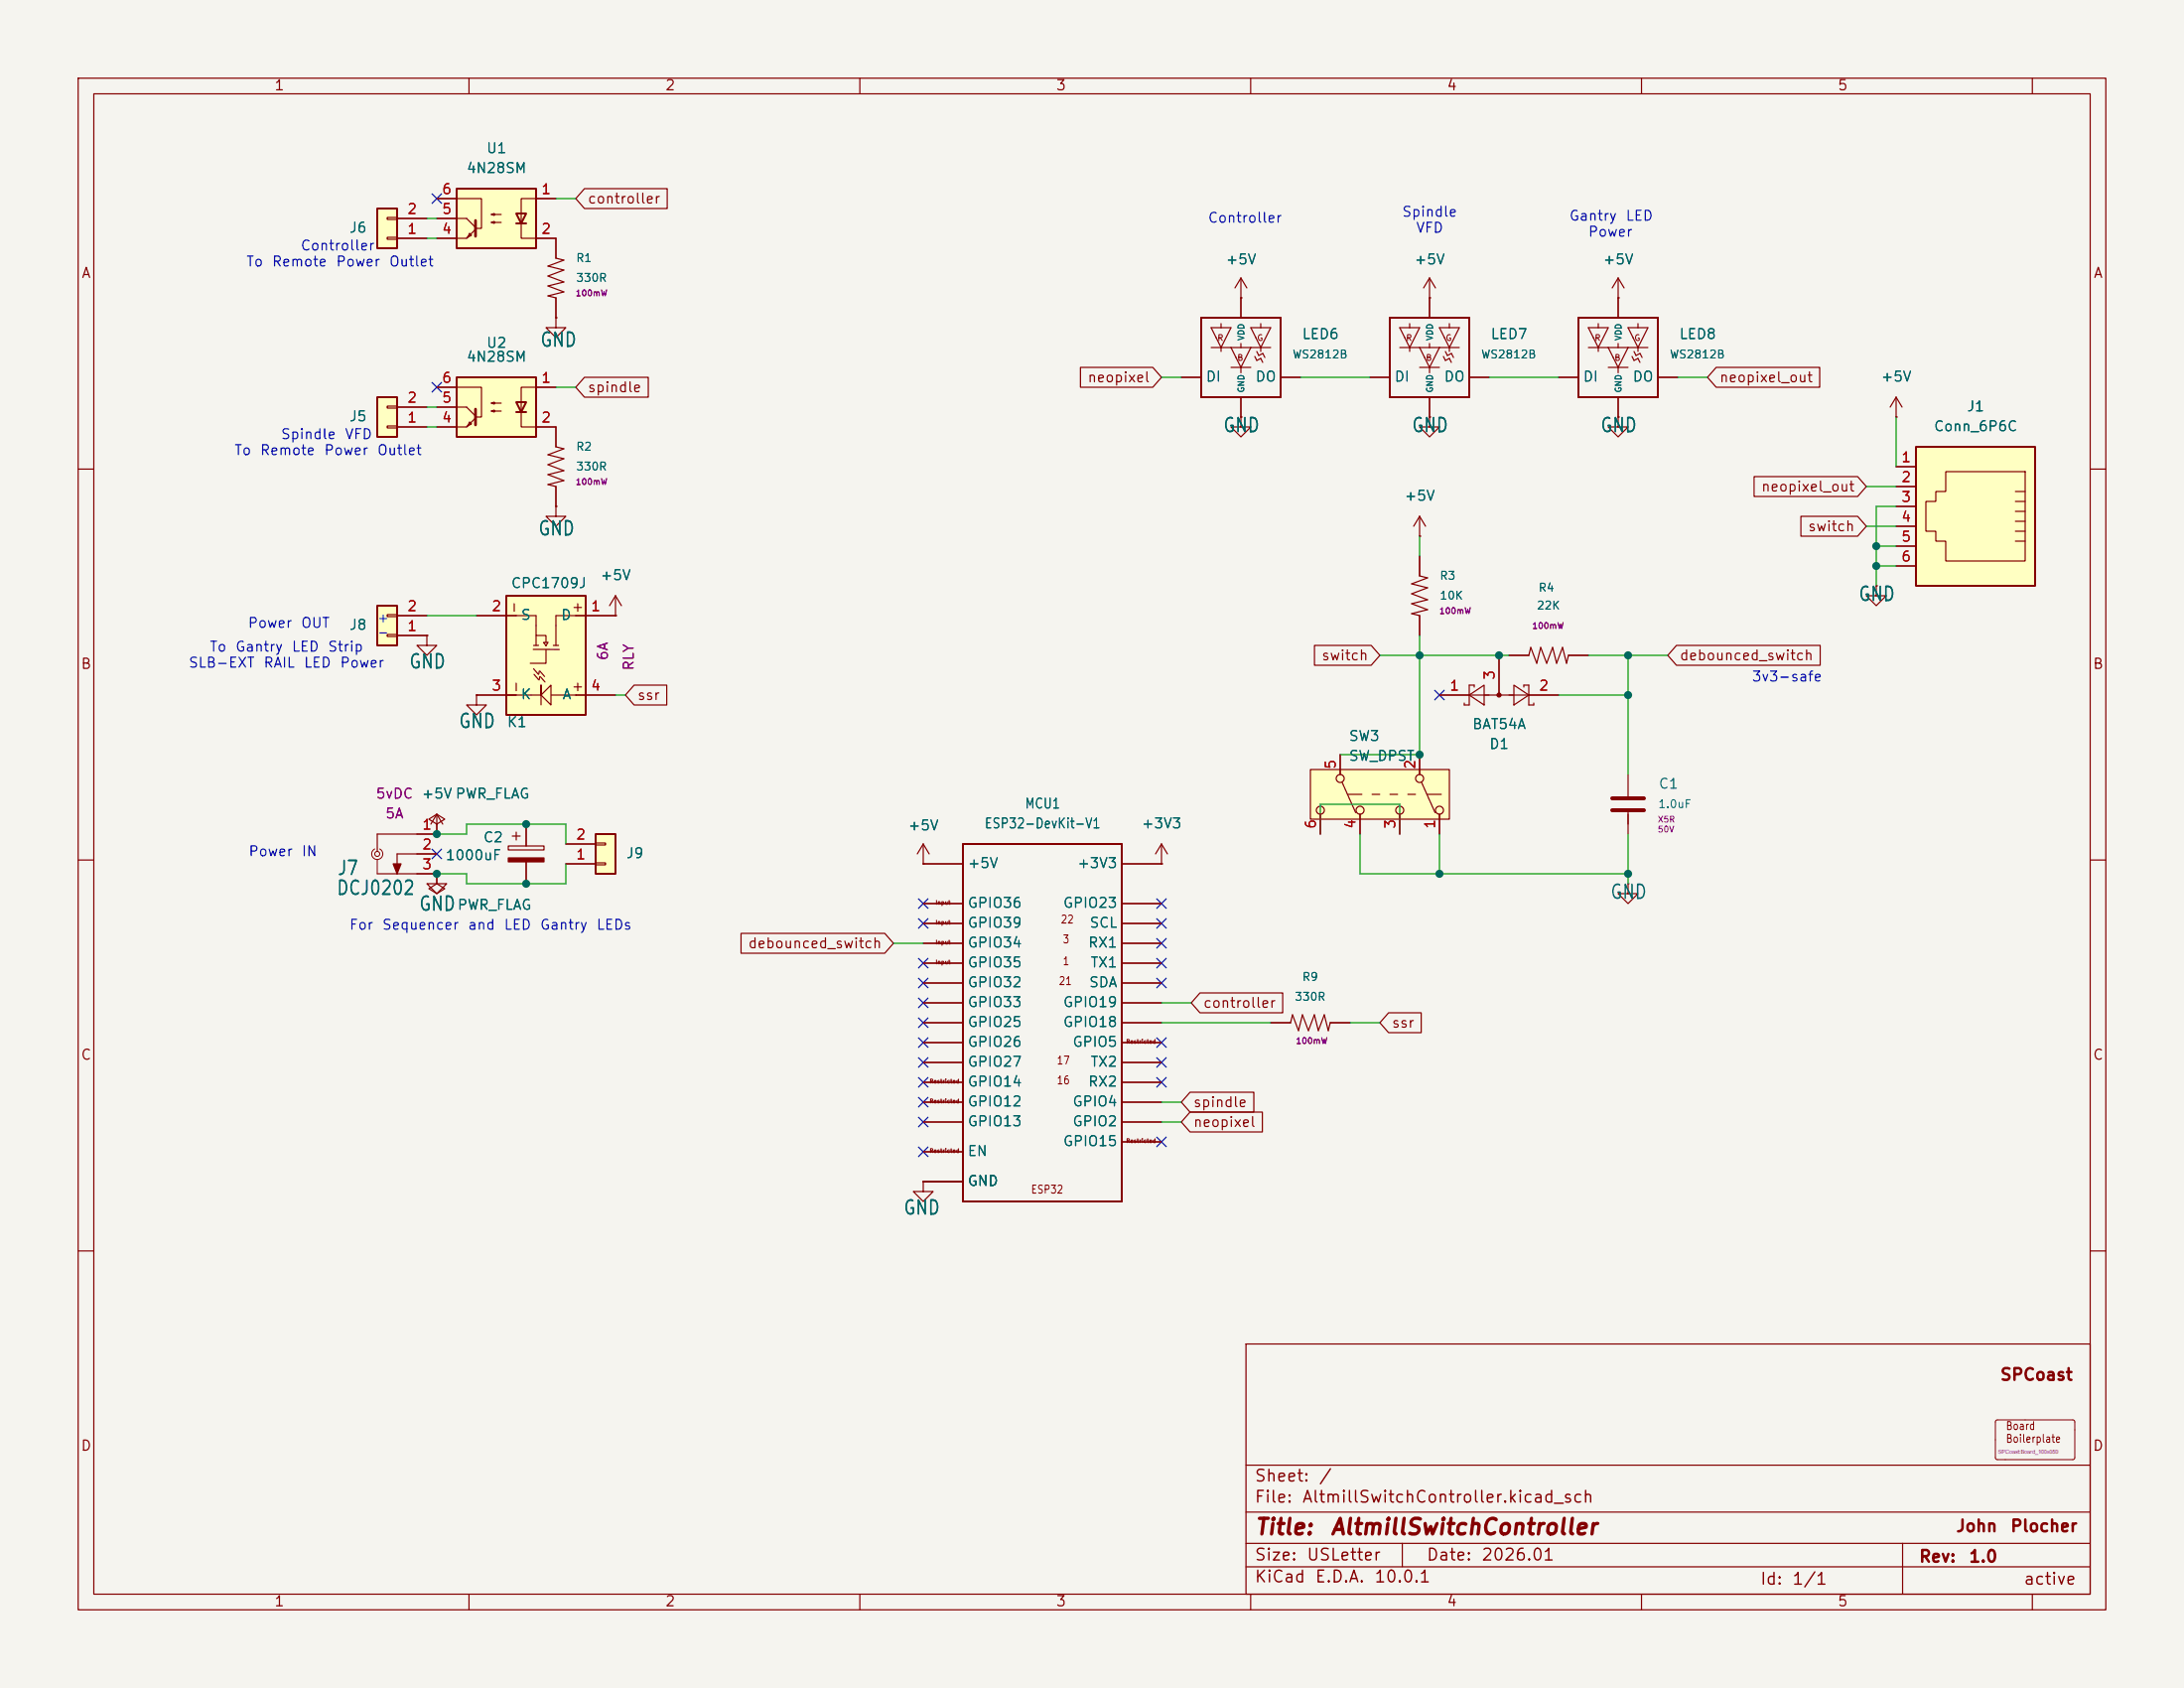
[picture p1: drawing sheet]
<svg xmlns="http://www.w3.org/2000/svg" width="279mm" height="216mm" viewBox="0 0 279 216" stroke-linecap="round" stroke-linejoin="round" font-family="sans-serif">
<path d="M0 0h279.4v215.9h-279.4z" fill="#f5f4ef" stroke="#f5f4ef" stroke-width=".13"/>
<g fill="none" stroke="#840000" stroke-width=".15">
<path d="M10 10h259.4v195.9h-259.4zM12 12h255.4v191.9h-255.4zM60 10v2M110 10v2M160 10v2M210 10v2M260 10v2M71.1 30.5v2.5l1 .3-2 .7 2 .5-2 .8 2 .8-2 .5 2 .7-2 .5 1 .3v2.5M71.1 54.6v2.6l1 .2-2 .8 2 .5-2 .7 2 .8-2 .5 2 .8-2 .5 1 .2v2.6M10 60h2M267.4 60h2M193 83.8h2.6l.2-1 .8 2 .5-2 .8 2 .7-2 .5 2 .8-2 .5 2 .3-1h2.5"/>
<path d="M208.3 99.1v3.1M10 110h2M48.3 111.8h7.6M55.9 106.7h-7.6v2.2M55.9 109.2h-5.1v2.6M208.3 103.9v2.8M267.4 110h2M162.6 130.8h2.5l.3-1 .7 2 .5-2 .8 2 .7-2 .6 2 .7-2 .5 2 .3-1h2.5M10 160h2M159.4 171.9h108v32h-108zM267.4 160h2M159.4 197.4h108"/>
<path d="M159.4 193.4h108M159.4 187.4h108M179.4 197.4v3M243.4 197.4v6.5M60 203.9v2M110 203.9v2M159.4 200.4h108M160 203.9v2M210 203.9v2M260 203.9v2"/>
</g>
<g fill="none" stroke="#840000" stroke-width=".13">
<path d="M47.9 108.6a.71 .71 0 0 0-.2 1.1 .71 .71 0 0 0 1.1 0 .71 .71 0 0 0-.2-1.1M48.3 110v1.8M255.3 181.7l.2-.1h9.8l.1 .2v4.7l-.2 .2h-9.8l-.1-.2v-4.6z"/>
<circle cx="48.3" cy="109.2" r=".32"/>
</g>
<path d="M50.3 110.5h1l-.5 1.3z" fill="#840000" stroke="#840000" stroke-width=".15"/>
<path d="M206.2 102.1h4.1M206.2 103.6h4.1" fill="none" stroke="#840000" stroke-width=".51"/>
<path d="M58.4 24.1h10.2v7.7h-10.2z" fill="#ffffc2"/>
<path d="M58.4 24.1h10.2v7.7h-10.2zM66 27.3h1.3l-.6 1.3zM66 28.6h1.3" fill="none" stroke="#840000" stroke-width=".25"/>
<path d="M55.9 25.4h5.7v3.8h-.6M55.9 27.9h3.8l1.1 1.2M60.1 29.8l.2 .3-.5 .3zM60.8 29.3l-1.1 1.2h-3.8M62.9 27.4l.3-.1v.3l-.3-.2h1.2M62.9 28.4l.3-.1v.3l-.3-.2h1.2M71.1 25.4h-4.4v5.1h4.4M65 108.2h4.6v.5h-4.6zM65.5 106.9h1M66 106.4v1M67.3 105.4v2.8M67.3 110.2v2.8" fill="none" stroke="#840000" stroke-width=".15"/>
<path d="M60.8 28.2v2" fill="none" stroke="#840000" stroke-width=".36"/>
<path d="M65 109.7h4.6v.5h-4.6z" fill="#840000" stroke="#840000" stroke-width=".15"/>
<path d="M48.3 26.7h2.5v5.1h-2.5z" fill="#ffffc2"/>
<path d="M48.3 26.7h2.5v5.1h-2.5zM153.7 40.6h10.1v10.2h-10.1z" fill="none" stroke="#840000" stroke-width=".25"/>
<g fill="none" stroke="#840000" stroke-width=".15">
<path d="M49.5 30.4h1.3v.2h-1.3zM49.5 27.8h1.3v.3h-1.3zM50.8 30.5h3.8M50.8 27.9h3.8M158.7 38.1h.1M158.7 35.6l-.7 1.2M158.7 35.6l.8 1.2M158.7 35.6v5M151.1 48.3h2.6M154.9 41.9h2.6l-1.3 2.6zM154.9 44.5h7.7M156.2 41.4v.5"/>
<path d="M156.2 44.5v.5M157.5 47h2.5M157.5 44.5l1.2 2.5M158.7 43.9v.6M158.7 47l.1 .7M158.7 50.8v2.5M160 41.9h2.6l-1.3 2.6zM160 44.5l-1.3 2.5M160.5 45.6l.3 .5 .5-.3 .2 .6M160.8 45l.2 .5 .5-.3M161.3 41.4v.5M161.3 44.5v.5"/>
<path d="M161.6 45.2l.2 .5M163.8 48.3h2.6M182.9 53.3v1.3h1.2l-1.2 1.3-1.3-1.3h1.3M182.9 53.3h.1"/>
</g>
<path d="M167.6 98.4h17.8v6.4h-17.8z" fill="#ffffc2"/>
<g fill="none" stroke="#840000" stroke-width=".15">
<path d="M182.9 38.1h.1M182.9 35.6l-.8 1.2M182.9 35.6l.7 1.2M182.9 35.6v5M158.7 53.3v1.3h1.3l-1.3 1.3-1.2-1.3h1.2M158.7 53.3h.1M175.3 48.3h2.5M179.1 41.9h2.5l-1.3 2.6zM179.1 44.5h7.6M180.3 41.4v.5M180.3 44.5v.5M181.6 47h2.5"/>
<path d="M181.6 44.5l1.3 2.5M182.9 43.9v.6M182.9 47v.7M182.9 50.8v2.5M184.1 41.9h2.6l-1.3 2.6zM184.1 44.5l-1.2 2.5M184.7 45.6l.2 .5 .5-.3 .3 .6M184.9 45l.3 .5 .5-.3M185.4 41.4v.5M185.4 44.5v.5M185.7 45.2l.2 .5M188 48.3h2.5"/>
<path d="M78.7 78.7h.1M78.7 76.2l.8 1.3M78.7 76.2l-.7 1.3M78.7 76.2v2.5M181.6 68.6h.1M181.6 66v2.6M181.6 66l-.8 1.3M181.6 66l.8 1.3M167.6 98.4h17.8v6.4h-17.8zM171.4 96.5v2.6M181.6 96.5v2.6M168.9 104.1v2.6"/>
<path d="M171.7 100.1l1.7 3.8M172.5 101.6h1.7M174 104.1v2.6M175.5 101.6h1M177.8 101.6h1M179.1 104.1v2.6M180.1 101.6h1M181.9 100.1l1.7 3.8M182.6 101.6h1.8M184.1 104.1v2.6"/>
<circle cx="171.5" cy="99.6" r=".51"/>
<circle cx="181.6" cy="99.6" r=".51"/>
<circle cx="168.9" cy="103.6" r=".51"/>
<circle cx="174" cy="103.6" r=".51"/>
<circle cx="179.1" cy="103.6" r=".51"/>
<circle cx="184.2" cy="103.6" r=".51"/>
</g>
<path d="M177.8 40.6h10.2v10.2h-10.2z" fill="none" stroke="#840000" stroke-width=".25"/>
<path d="M64.8 76.2h10.1v15.2h-10.1z" fill="#ffffc2"/>
<path d="M64.8 76.2h10.1v15.2h-10.1z" fill="none" stroke="#840000" stroke-width=".25"/>
<g fill="none" stroke="#840000" stroke-width=".15">
<path d="M61 78.7h7.6v2.6h1.2v.9M78.7 78.7h-7.6v3.9M61 88.9h8.2M68.2 83.1h3.3M68.3 85.5l.5 .7M68.3 86.3l.6 .6M68.6 81.3v1.3M68.9 82.5l-.6 .1M69 85.8l-.1 .5M69.1 86.5l-.1 .5M69.1 85.9l.6 .6M69.1 86.6l.6 .6"/>
<path d="M69.2 87.6v1.3l1.3-1.3v2.6l-1.3-1.3zM69.2 88.9v1.3M69.5 82.2h.6l-.3 .4zM69.8 83.1v1.7h-2M70.5 88.9h8.2M70.8 82.6h.7"/>
</g>
<path d="M48.3 77.5h2.5v5.1h-2.5z" fill="#ffffc2"/>
<path d="M48.3 77.5h2.5v5.1h-2.5z" fill="none" stroke="#840000" stroke-width=".25"/>
<path d="M49.5 78.6h1.3v.3h-1.3zM50.8 78.7h3.8M49.5 81.2h1.3v.2h-1.3zM50.8 81.3h3.8" fill="none" stroke="#840000" stroke-width=".15"/>
<path d="M48.3 50.8h2.5v5.1h-2.5z" fill="#ffffc2"/>
<path d="M48.3 50.8h2.5v5.1h-2.5z" fill="none" stroke="#840000" stroke-width=".25"/>
<g fill="none" stroke="#840000" stroke-width=".15">
<path d="M49.5 54.5h1.3v.2h-1.3zM49.5 51.9h1.3v.3h-1.3zM50.8 54.6h3.8M50.8 52.1h3.8M71.1 40.6v1.3h1.3l-1.3 1.3-1.3-1.3h1.3M71.1 40.6h.1M71.1 64.8v1.2h1.3l-1.3 1.3-1.3-1.3h1.3M71.1 64.8h.1M54.6 81.3v1.3h1.3l-1.3 1.2-1.3-1.2h1.3M54.6 81.3h.1M55.9 106.7h.1M55.9 104.1l-.8 1.3"/>
<path d="M55.9 104.1l.7 1.3M55.9 104.1v2.6"/>
</g>
<path d="M58.4 48.3h10.2v7.6h-10.2z" fill="#ffffc2"/>
<path d="M58.4 48.3h10.2v7.6h-10.2zM66 51.4h1.3l-.6 1.3zM66 52.7h1.3M201.9 40.6h10.2v10.2h-10.2z" fill="none" stroke="#840000" stroke-width=".25"/>
<g fill="none" stroke="#840000" stroke-width=".15">
<path d="M207 38.1h.1M207 35.6l-.8 1.2M207 35.6l.8 1.2M207 35.6v5M55.9 49.5h5.7v3.8h-.6M55.9 52.1h3.8l1.1 1.1M60.1 54l.2 .2-.5 .3zM60.8 53.5l-1.1 1.1h-3.8M62.9 51.6l.3-.2v.3l-.3-.1h1.2M62.9 52.6l.3-.1v.2l-.3-.1h1.2M71.1 49.5h-4.4v5.1h4.4M199.4 48.3h2.5"/>
<path d="M203.2 41.9h2.5l-1.2 2.6zM203.2 44.5h7.6M204.5 41.4v.5M204.5 44.5v.5M205.7 47h2.6M205.7 44.5l1.3 2.5M207 43.9v.6M207 53.3v1.3h1.3l-1.3 1.3-1.3-1.3h1.3M207 53.3h.1M207 47v.7M207 50.8v2.5M208.3 41.9h2.5l-1.3 2.6z"/>
<path d="M208.3 44.5l-1.3 2.5M208.8 45.6l.2 .5 .5-.3 .3 .6M209 45l.3 .5 .5-.3M209.5 41.4v.5M209.5 44.5v.5M209.8 45.2l.3 .5M212.1 48.3h2.5M181.6 71.1v2.6l1 .2-2 .8 2 .5-2 .7 2 .8-2 .5 2 .8-2 .5 1 .2v2.6M61 88.9v1.3h1.2l-1.2 1.2-1.3-1.2h1.3M61 88.9h.1M55.9 105.4l1-.6-1-.7-1 .7 1 .6v1.3M55.9 106.7h.1"/>
<path d="M55.9 111.8v1.2h1.2l-1.2 1.3-1.3-1.3h1.3M55.9 111.8h.1"/>
</g>
<path d="M60.8 52.3v2.1" fill="none" stroke="#840000" stroke-width=".36"/>
<path d="M76.2 106.7h2.5v5.1h-2.5z" fill="#ffffc2"/>
<path d="M76.2 106.7h2.5v5.1h-2.5zM123.2 108h20.3v45.7h-20.3z" fill="none" stroke="#840000" stroke-width=".25"/>
<g fill="none" stroke="#840000" stroke-width=".15">
<path d="M242.6 53.3h.1M242.6 50.8l.7 1.3M242.6 50.8l-.8 1.3M242.6 50.8v2.5M240 74.9v1.3h-1.2l1.2 1.3 1.3-1.3h-1.3M240 74.9h.1M184.1 88.9h15.3M188 88.9l1.9-1.3v2.6zM188.6 87.9v-.3h-.6v2.6h-.7v-.3M191.8 83.8v5.1M193.7 87.6l1.9 1.3-1.9 1.3zM194.9 87.9v-.3h.7v2.6h.6v-.3"/>
<path d="M55.9 111.8v1.2l1 .7-1 .6-1-.6 1-.7M55.9 111.8h.1M72.4 110.5h3.8M72.4 108h3.8M76.2 110.4h1.3v.2h-1.3zM76.2 107.8h1.3v.3h-1.3zM118.1 110.5h.1M118.1 110.5h5.1M118.1 115.6h5.1M118.1 118.1h5.1M118.1 108l-.8 1.2M118.1 108l.8 1.2"/>
<path d="M118.1 108v2.5M143.5 110.5h5.1M143.5 115.6h5.1M143.5 118.1h5.1M148.6 110.5h.1M148.6 108l-.8 1.2M148.6 108l.8 1.2M148.6 108v2.5M118.1 133.4h5.1M118.1 138.4h5.1M118.1 130.8h5.1M118.1 128.3h5.1"/>
<path d="M118.1 135.9h5.1M118.1 125.7h5.1M118.1 120.7h5.1M118.1 123.2h5.1M143.5 133.4h5.1M143.5 138.4h5.1M143.5 130.8h5.1M143.5 128.3h5.1M143.5 135.9h5.1M143.5 125.7h5.1M143.5 120.7h5.1M143.5 123.2h5.1"/>
<path d="M118.1 151.1v1.3h1.3l-1.3 1.3-1.3-1.3h1.3M118.1 151.1h.1M118.1 147.3h5.1M118.1 151.1h5.1M118.1 143.5h5.1M118.1 141h5.1M143.5 143.5h5.1M143.5 141h5.1M143.5 146.1h5.1"/>
</g>
<circle cx="191.8" cy="88.9" r=".25" fill="#840000" stroke="#840000" stroke-width=".15"/>
<path d="M245.1 57.2h15.2v17.7h-15.2z" fill="#ffffc2"/>
<g fill="none" stroke="#840000" stroke-width=".15">
<path d="M50.8 30.5h3.8M50.8 27.9h3.8M55.9 25.4h2.5M55.9 30.5h2.5M55.9 27.9h2.5M68.6 30.5h2.5v2.5M68.6 25.4h2.5M71.1 38.1v2.5M74.8 24.1h10.6v2.6h-10.6l-1.1-1.3zM158.7 38.1h.1M158.7 38.1v2.5M182.9 38.1h.1"/>
<path d="M182.9 38.1v2.5M207 38.1h.1M207 38.1v2.5M50.8 54.6h3.8M50.8 52.1h3.8M55.9 54.6h2.5M55.9 52.1h2.5M55.9 49.5h2.5M68.6 54.6h2.5v2.6M68.6 49.5h2.5M71.1 40.6h.1M74.8 48.3h8.1v2.5h-8.1l-1.1-1.3z"/>
<path d="M138.2 47h9.3l1.1 1.3-1.1 1.2h-9.3zM151.1 48.3h2.6M158.7 53.3h.1M158.7 50.8v2.5M163.8 48.3h2.6M175.3 48.3h2.5M182.9 53.3h.1M182.9 50.8v2.5M188 48.3h2.5M199.4 48.3h2.5M207 53.3h.1M207 50.8v2.5"/>
<path d="M212.1 48.3h2.5M219.6 47h13.2v2.5h-13.2l-1.2-1.2zM242.6 53.3h.1M242.6 59.7h2.5M50.8 78.7h3.8M61 78.7h5M71.1 64.8h.1M71.1 62.2v2.6M73.7 78.7h5M78.7 78.7h.1M181.6 68.6h.1M181.6 71.1v2.6"/>
<path d="M181.6 78.7v2.6M224.4 61h13.2l1.2 1.2-1.2 1.3h-13.2zM230.4 66h7.2l1.2 1.3-1.2 1.3h-7.2zM240 74.9h.1M242.6 62.2h2.5M242.6 64.8h2.5M242.6 67.3h2.5M242.6 69.9h2.5M242.6 72.4h2.5M248.9 60.3h10.2v11.5h-10.2v-2.6h-1.3v-1.3h-1.2v-3.8h1.2v-1.2h1.3zM257.8 62.9h1.3M257.8 64.1h1.3"/>
<path d="M257.8 65.4h1.3M257.8 66.7h1.3M257.8 67.9h1.3M257.8 69.2h1.3M50.8 81.3h3.8M54.6 81.3h.1M61 88.9h.1M61 88.9h5M73.7 88.9h5M81.1 87.6h4.2v2.6h-4.2l-1.1-1.3zM168.2 82.5h7.2l1.1 1.3-1.1 1.3h-7.2zM171.4 96.5v2.6"/>
<path d="M181.6 96.5v2.6M184.1 88.9h3.9M191.8 83.8v5.1M193 83.8h2.6M195.6 88.9h3.8M200.7 83.8h2.5M214.5 82.5h18.4v2.6h-18.4l-1.1-1.3zM53.3 106.7h2.6M53.3 109.2h2.6M53.3 111.8h2.6M55.9 106.7h.1M55.9 111.8h.1"/>
<path d="M67.3 105.4v2.8M67.3 110.2v2.8M72.4 110.5h3.8M72.4 108h3.8M94.8 119.4h18.4l1.1 1.3-1.1 1.2h-18.4zM118.1 110.5h.1M118.1 110.5h5.1M118.1 115.6h5.1M118.1 118.1h5.1M143.5 110.5h5.1M143.5 115.6h5.1M143.5 118.1h5.1"/>
<path d="M148.6 110.5h.1M168.9 104.1v2.6M174 104.1v2.6M179.1 104.1v2.6M184.1 104.1v2.6M208.3 113v1.3h1.2l-1.2 1.3-1.3-1.3h1.3M208.3 113h.1M118.1 133.4h5.1M118.1 138.4h5.1M118.1 130.8h5.1M118.1 128.3h5.1M118.1 135.9h5.1"/>
<path d="M118.1 125.7h5.1M118.1 120.7h5.1M118.1 123.2h5.1M143.5 133.4h5.1M143.5 138.4h5.1M143.5 130.8h5.1M143.5 128.3h5.1M143.5 135.9h5.1M143.5 125.7h5.1M143.5 120.7h5.1M143.5 123.2h5.1M152.2 139.7h8.2v2.5h-8.2l-1.1-1.2z"/>
<path d="M153.5 127h10.6v2.5h-10.6l-1.1-1.2zM162.6 130.8h2.5M170.2 130.8h2.5M177.6 129.5h4.2v2.6h-4.2l-1.1-1.3zM118.1 151.1h.1M118.1 147.3h5.1M118.1 151.1h5.1M118.1 143.5h5.1M118.1 141h5.1M143.5 143.5h5.1M143.5 141h5.1M143.5 146.1h5.1"/>
<path d="M152.2 142.2h9.3v2.6h-9.3l-1.1-1.3z"/>
</g>
<path d="M245.1 57.2h15.2v17.7h-15.2z" fill="none" stroke="#840000" stroke-width=".25"/>
<g fill="none" stroke="#009600" stroke-width=".15">
<path d="M54.6 30.5h1.3M54.6 27.9h1.3M71.1 25.4h2.6M54.6 52.1h1.3M54.6 54.6h1.3M71.1 49.5h2.6M148.6 48.3h2.5M166.4 48.3h8.9M190.5 48.3h8.9M214.6 48.3h3.8M242.6 53.3v6.4M54.6 78.7h6.4"/>
<path d="M181.6 68.6v2.5M238.8 67.3h3.8M238.8 62.2h3.8M240 72.4h2.6M240 69.9h2.6M242.6 64.8h-2.6v10.1M78.7 88.9h1.3M176.5 83.8h16.5M181.6 81.3v15.2h-10.2M199.4 88.9h8.9M203.2 83.8h10.2M208.3 83.8v15.3"/>
<path d="M55.9 106.7h3.8v-1.3h12.7v2.6M72.4 110.5v2.5h-12.7v-1.2h-3.8M168.9 106.7v-3.8h10.2v3.8M174 106.7v5.1h34.3M184.1 106.7v5.1M208.3 106.7v6.3M114.3 120.7h3.8M148.6 130.8h14M148.6 128.3h3.8M172.7 130.8h3.8M148.6 143.5h2.5M148.6 141h2.5"/>
</g>
<g fill="none" stroke="#000084" stroke-width=".15">
<path d="M55.3 24.8l1.2 1.2M56.5 24.8l-1.2 1.2M55.3 48.9l1.2 1.2M56.5 48.9l-1.2 1.2M183.5 88.3l1.3 1.2M184.8 88.3l-1.3 1.2M55.3 108.6l1.2 1.2M56.5 108.6l-1.2 1.2M117.5 117.5l1.2 1.2M117.5 115l1.2 1.2M118.7 117.5l-1.2 1.2M118.7 115l-1.2 1.2"/>
<path d="M148 115l1.2 1.2M148 117.5l1.2 1.2M149.2 115l-1.2 1.2M149.2 117.5l-1.2 1.2M117.5 125.1l1.2 1.2M117.5 130.2l1.2 1.2M117.5 122.6l1.2 1.2M117.5 132.7l1.2 1.3M117.5 127.7l1.2 1.2M117.5 135.3l1.2 1.2M117.5 137.8l1.2 1.2M118.7 125.1l-1.2 1.2"/>
<path d="M118.7 130.2l-1.2 1.2M118.7 122.6l-1.2 1.2M118.7 132.7l-1.2 1.3M118.7 127.7l-1.2 1.2M118.7 135.3l-1.2 1.2M118.7 137.8l-1.2 1.2M148 122.6l1.2 1.2M148 132.7l1.2 1.3M148 137.8l1.2 1.2M148 135.3l1.2 1.2M148 120l1.2 1.3M148 125.1l1.2 1.2"/>
<path d="M149.2 122.6l-1.2 1.2M149.2 132.7l-1.2 1.3M149.2 137.8l-1.2 1.2M149.2 135.3l-1.2 1.2M149.2 120l-1.2 1.3M149.2 125.1l-1.2 1.2M117.5 140.4l1.2 1.2M117.5 142.9l1.2 1.2M117.5 146.7l1.2 1.2M118.7 140.4l-1.2 1.2M118.7 142.9l-1.2 1.2M118.7 146.7l-1.2 1.2"/>
<path d="M148 145.4l1.2 1.3M149.2 145.4l-1.2 1.3"/>
</g>
<g fill="#009600" stroke="#009600" stroke-width=".13">
<circle cx="55.9" cy="106.7" r=".46"/>
<circle cx="55.9" cy="111.8" r=".46"/>
<circle cx="181.6" cy="96.5" r=".46"/>
<circle cx="208.3" cy="111.8" r=".46"/>
<circle cx="184.1" cy="111.8" r=".46"/>
<circle cx="240" cy="72.4" r=".46"/>
<circle cx="208.3" cy="88.9" r=".46"/>
<circle cx="208.3" cy="83.8" r=".46"/>
<circle cx="240" cy="69.9" r=".46"/>
<circle cx="67.3" cy="113" r=".46"/>
<circle cx="67.3" cy="105.4" r=".46"/>
<circle cx="191.8" cy="83.8" r=".46"/>
<circle cx="181.6" cy="83.8" r=".46"/>
</g>
<g font-size="2" fill="#840000">
<text x="160.4" y="196.8">Title:</text>
<text x="170.1" y="196.8">AltmillSwitchController</text>
</g>
<g font-size="1.8" fill="#006464">
<text x="69" y="44.8">GND</text>
<text x="156.4" y="55.7">GND</text>
<text x="180.5" y="55.7">GND</text>
<text x="204.6" y="55.7">GND</text>
<text x="68.7" y="68.9">GND</text>
<text x="237.6" y="77.3">GND</text>
<text x="52.2" y="86">GND</text>
<text x="58.6" y="93.6">GND</text>
<text x="43.1" y="112.4">J7</text>
<text x="43" y="114.9">DCJ0202</text>
<text x="53.5" y="116.9">GND</text>
<text x="205.9" y="115.4">GND</text>
<text x="115.5" y="155.8">GND</text>
</g>
<g font-size="1.5" fill="#840000">
<text x="255.8" y="176.9">SPCoast</text>
<text x="160.4" y="189.9">Sheet:</text>
<text x="168.6" y="189.9">/</text>
<text x="160.4" y="192.6">File:</text>
<text x="166.5" y="192.6">AltmillSwitchController.kicad_sch</text>
<text x="250.1" y="196.3">John</text>
<text x="257.1" y="196.3">Plocher</text>
<text x="160.4" y="202.8">KiCad</text>
<text x="160.4" y="200">Size:</text>
<text x="167.1" y="200">USLetter</text>
<text x="168.1" y="202.8">E.D.A.</text>
<text x="175.7" y="202.8">10.0.1</text>
<text x="182.4" y="200">Date:</text>
<text x="189.4" y="200">2026.01</text>
<text x="225.1" y="203.1">Id:</text>
<text x="229.2" y="203.1">1/1</text>
<text x="245.4" y="200.2">Rev:</text>
<text x="251.8" y="200.2">1.0</text>
<text x="258.8" y="203.1">active</text>
</g>
<g font-size="1.3" fill="#840000">
<text x="35" y="11.9">1</text>
<text x="85" y="11.9">2</text>
<text x="135" y="11.9">3</text>
<text x="185" y="11.9">4</text>
<text x="235" y="11.9">5</text>
<text x="75.1" y="26.4">controller</text>
<text x="10.3" y="35.9">A</text>
<text x="267.7" y="35.9">A</text>
<text x="75.1" y="50.5">spindle</text>
<text x="139" y="49.2">neopixel</text>
<text x="219.9" y="49.2">neopixel_out</text>
<text x="225.2" y="63.2">neopixel_out</text>
<text x="231.2" y="68.3">switch</text>
<text x="66.6" y="78.6" transform="rotate(-90 66.6 78.6)">-</text>
<text x="74.8" y="78.6" transform="rotate(-90 74.8 78.6)">+</text>
<text x="10.3" y="85.9">B</text>
<text x="66.9" y="88.8" transform="rotate(-90 66.9 88.8)">-</text>
<text x="74.8" y="88.8" transform="rotate(-90 74.8 88.8)">+</text>
<text x="81.4" y="89.9">ssr</text>
<text x="169" y="84.8">switch</text>
<text x="214.8" y="84.8">debounced_switch</text>
<text x="267.7" y="85.9">B</text>
<text x="95.6" y="121.6">debounced_switch</text>
<text x="153.8" y="129.2">controller</text>
<text x="178" y="131.8">ssr</text>
<text x="10.3" y="135.9">C</text>
<text x="267.7" y="135.9">C</text>
<text x="152.6" y="141.9">spindle</text>
<text x="152.6" y="144.5">neopixel</text>
<text x="10.3" y="185.9">D</text>
<text x="267.7" y="185.9">D</text>
<text x="35" y="205.8">1</text>
<text x="85" y="205.8">2</text>
<text x="135" y="205.8">3</text>
<text x="185" y="205.8">4</text>
<text x="235" y="205.8">5</text>
</g>
<g font-size="1.3" fill="#006464">
<text x="59.6" y="22.5">4N28SM</text>
<text x="62.1" y="19.9">U1</text>
<text x="44.6" y="30.1">J6</text>
<text x="156.7" y="34.1">+5V</text>
<text x="180.8" y="34.1">+5V</text>
<text x="205" y="34.1">+5V</text>
<text x="59.6" y="46.6">4N28SM</text>
<text x="62.1" y="44.8">U2</text>
<text x="166.5" y="43.7">LED6</text>
<text x="190.6" y="43.7">LED7</text>
<text x="214.7" y="43.7">LED8</text>
<text x="154.2" y="49.1">DI</text>
<text x="160.5" y="49.1">DO</text>
<text x="178.3" y="49.1">DI</text>
<text x="184.6" y="49.1">DO</text>
<text x="202.4" y="49.1">DI</text>
<text x="208.8" y="49.1">DO</text>
<text x="240.5" y="49.1">+5V</text>
<text x="251.5" y="52.9">J1</text>
<text x="44.6" y="54.2">J5</text>
<text x="247.3" y="55.5">Conn_6P6C</text>
<text x="179.6" y="64.4">+5V</text>
<text x="65.3" y="75.5">CPC1709J</text>
<text x="76.7" y="74.5">+5V</text>
<text x="44.6" y="80.9">J8</text>
<text x="66.5" y="79.6">S</text>
<text x="71.7" y="79.6">D</text>
<text x="66.5" y="89.8">K</text>
<text x="71.9" y="89.8">A</text>
<text x="64.8" y="93.3">K1</text>
<text x="172.5" y="95.1">SW3</text>
<text x="188.3" y="93.6">BAT54A</text>
<text x="172.5" y="97.6">SW_DPST</text>
<text x="190.4" y="96.1">D1</text>
<text x="212.1" y="101.2">C1</text>
<text x="53.8" y="102.5">+5V PWR_FLAG</text>
<text x="116.1" y="106.5">+5V</text>
<text x="125.9" y="106.3">ESP32-DevKit-V1</text>
<text x="131" y="103.7">MCU1</text>
<text x="145.9" y="106.3">+3V3</text>
<text x="56.9" y="110.3">1000uF</text>
<text x="61.7" y="108.1">C2</text>
<text x="80" y="110.1">J9</text>
<text x="123.7" y="111.4">+5V</text>
<text x="137.7" y="111.4">+3V3</text>
<text x="58.4" y="116.7">PWR_FLAG</text>
<text x="123.7" y="116.4">GPIO36</text>
<text x="123.7" y="119">GPIO39</text>
<text x="135.9" y="116.4">GPIO23</text>
<text x="139.3" y="119">SCL</text>
<text x="123.7" y="121.5">GPIO34</text>
<text x="123.7" y="124.1">GPIO35</text>
<text x="139.1" y="121.5">RX1</text>
<text x="139.4" y="124.1">TX1</text>
<text x="123.7" y="131.7">GPIO25</text>
<text x="123.7" y="126.6">GPIO32</text>
<text x="123.7" y="129.1">GPIO33</text>
<text x="135.9" y="131.7">GPIO18</text>
<text x="135.9" y="129.1">GPIO19</text>
<text x="139.2" y="126.6">SDA</text>
<text x="123.7" y="134.2">GPIO26</text>
<text x="123.7" y="136.8">GPIO27</text>
<text x="137.1" y="134.2">GPIO5</text>
<text x="139.4" y="136.8">TX2</text>
<text x="123.7" y="141.8">GPIO12</text>
<text x="123.7" y="139.3">GPIO14</text>
<text x="137.1" y="141.8">GPIO4</text>
<text x="139.1" y="139.3">RX2</text>
<text x="123.7" y="148.2">EN</text>
<text x="123.7" y="144.4">GPIO13</text>
<text x="135.9" y="146.9">GPIO15</text>
<text x="137.1" y="144.4">GPIO2</text>
<text x="123.7" y="152">GND</text>
</g>
<g font-size="1.3" fill="#a90000">
<text x="52" y="27.7">2</text>
<text x="56.4" y="27.7">5</text>
<text x="56.4" y="25.1">6</text>
<text x="69.1" y="25.1">1</text>
<text x="52" y="30.2">1</text>
<text x="56.4" y="30.2">4</text>
<text x="69.1" y="30.2">2</text>
<text x="52" y="51.8">2</text>
<text x="56.4" y="51.8">5</text>
<text x="56.4" y="49.3">6</text>
<text x="69.1" y="49.3">1</text>
<text x="52" y="54.4">1</text>
<text x="56.4" y="54.4">4</text>
<text x="69.1" y="54.4">2</text>
<text x="243.1" y="59.4">1</text>
<text x="243.1" y="62">2</text>
<text x="243.1" y="64.5">3</text>
<text x="243.1" y="67.1">4</text>
<text x="243.1" y="69.6">5</text>
<text x="243.1" y="72.1">6</text>
<text x="52" y="81">1</text>
<text x="52" y="78.5">2</text>
<text x="62.8" y="78.5">2</text>
<text x="75.5" y="78.5">1</text>
<text x="62.8" y="88.6">3</text>
<text x="75.5" y="88.6">4</text>
<text x="185.3" y="88.6">1</text>
<text x="191.5" y="87.1" transform="rotate(-90 191.5 87.1)">3</text>
<text x="196.8" y="88.6">2</text>
<text x="171.2" y="98.5" transform="rotate(-90 171.2 98.5)">5</text>
<text x="181.4" y="98.5" transform="rotate(-90 181.4 98.5)">2</text>
<text x="53.9" y="106.4">1</text>
<text x="73.6" y="107.7">2</text>
<text x="168.7" y="106.1" transform="rotate(-90 168.7 106.1)">6</text>
<text x="173.7" y="106.1" transform="rotate(-90 173.7 106.1)">4</text>
<text x="178.8" y="106.1" transform="rotate(-90 178.8 106.1)">3</text>
<text x="183.9" y="106.1" transform="rotate(-90 183.9 106.1)">1</text>
<text x="53.9" y="109">2</text>
<text x="53.9" y="111.5">3</text>
<text x="73.6" y="110.2">1</text>
</g>
<g font-size="1.3" fill="#0000c2">
<text x="154.4" y="28.8">Controller</text>
<text x="179.3" y="28">Spindle</text>
<text x="200.7" y="28.5">Gantry</text>
<text x="207.9" y="28.5">LED</text>
<text x="31.4" y="34.4">To</text>
<text x="34.7" y="34.4">Remote</text>
<text x="38.4" y="32.4">Controller</text>
<text x="42.9" y="34.4">Power</text>
<text x="49.7" y="34.4">Outlet</text>
<text x="181.1" y="30.1">VFD</text>
<text x="203.1" y="30.6">Power</text>
<text x="29.9" y="58.5">To</text>
<text x="33.2" y="58.5">Remote</text>
<text x="35.8" y="56.5">Spindle</text>
<text x="41.4" y="58.5">Power</text>
<text x="44" y="56.5">VFD</text>
<text x="48.2" y="58.5">Outlet</text>
<text x="26.7" y="83.7">To</text>
<text x="30" y="83.7">Gantry</text>
<text x="31.6" y="80.6">Power</text>
<text x="37.2" y="83.7">LED</text>
<text x="38.4" y="80.6">OUT</text>
<text x="41.8" y="83.7">Strip</text>
<text x="24" y="85.7">SLB-EXT</text>
<text x="33.6" y="85.7">RAIL</text>
<text x="38.8" y="85.7">LED</text>
<text x="43.4" y="85.7">Power</text>
<text x="224" y="87.5">3v3-safe</text>
<text x="31.7" y="109.8">Power</text>
<text x="38.5" y="109.8">IN</text>
<text x="44.6" y="119.2">For</text>
<text x="48.8" y="119.2">Sequencer</text>
<text x="59.8" y="119.2">and</text>
<text x="64.4" y="119.2">LED</text>
<text x="69" y="119.2">Gantry</text>
<text x="76.2" y="119.2">LEDs</text>
</g>
<g font-size="1.3" fill="#840084">
<text x="78.1" y="84.6" transform="rotate(-90 78.1 84.6)">6A</text>
<text x="81.4" y="85.9" transform="rotate(-90 81.4 85.9)">RLY</text>
<text x="48" y="102.5">5vDC</text>
<text x="49.2" y="105">5A</text>
</g>
<g font-size="1.1" fill="#0000c2">
<text x="48.2" y="79.9">+</text>
<text x="48.2" y="81.7">-</text>
</g>
<g font-size="1" fill="#006464">
<text x="73.6" y="33.8">R1</text>
<text x="73.6" y="36.3">330R</text>
<text x="165.3" y="46.1">WS2812B</text>
<text x="189.4" y="46.1">WS2812B</text>
<text x="213.5" y="46.1">WS2812B</text>
<text x="73.6" y="57.9">R2</text>
<text x="73.6" y="60.4">330R</text>
<text x="184.1" y="74.4">R3</text>
<text x="184.1" y="76.9">10K</text>
<text x="196.7" y="75.9">R4</text>
<text x="196.5" y="78.2">22K</text>
<text x="212.1" y="103.6">1.0uF</text>
<text x="166.5" y="125.7">R9</text>
<text x="165.6" y="128.2">330R</text>
</g>
<g font-size="1" fill="#840000">
<text x="135.6" y="118.4">22</text>
<text x="135.9" y="120.9">3</text>
<text x="135.9" y="123.7">1</text>
<text x="135.4" y="126.2">21</text>
<text x="135.1" y="136.4">17</text>
<text x="135.1" y="138.9">16</text>
<text x="131.8" y="152.9">ESP32</text>
<text x="256.5" y="183.1">Board</text>
<text x="256.5" y="184.8">Boilerplate</text>
</g>
<g font-size=".8" fill="#840084">
<text x="73.6" y="38.1">100mW</text>
<text x="73.6" y="62.2">100mW</text>
<text x="184.1" y="78.7">100mW</text>
<text x="195.9" y="80.6">100mW</text>
<text x="212" y="106.7">50V</text>
<text x="212" y="105.4">X5R</text>
<text x="165.7" y="133.7">100mW</text>
</g>
<g font-size=".8" fill="#840000">
<text x="155.7" y="43.8">R</text>
<text x="158.2" y="46.3">B</text>
<text x="160.8" y="43.8">G</text>
<text x="179.8" y="43.8">R</text>
<text x="182.3" y="46.3">B</text>
<text x="184.9" y="43.8">G</text>
<text x="203.9" y="43.8">R</text>
<text x="206.5" y="46.3">B</text>
<text x="209" y="43.8">G</text>
</g>
<g font-size=".8" fill="#006464">
<text x="159.4" y="43.6" transform="rotate(-90 159.4 43.6)">VDD</text>
<text x="183.5" y="43.6" transform="rotate(-90 183.5 43.6)">VDD</text>
<text x="207.6" y="43.6" transform="rotate(-90 207.6 43.6)">VDD</text>
<text x="159.4" y="50.3" transform="rotate(-90 159.4 50.3)">GND</text>
<text x="183.5" y="50.3" transform="rotate(-90 183.5 50.3)">GND</text>
<text x="207.6" y="50.3" transform="rotate(-90 207.6 50.3)">GND</text>
</g>
<text font-size=".7" fill="#840084" x="255.7" y="185.9">SPCoast:Board_100x050</text>
<g font-size=".5" fill="#840000">
<text x="119.6" y="115.8">Input</text>
<text x="119.6" y="118.4">Input</text>
<text x="119.6" y="120.9">Input</text>
<text x="119.6" y="123.4">Input</text>
<text x="144" y="133.6">Restricted</text>
<text x="118.9" y="138.7">Restricted</text>
<text x="118.9" y="141.2">Restricted</text>
<text x="118.9" y="147.6">Restricted</text>
<text x="144" y="146.3">Restricted</text>
</g>
</svg>
